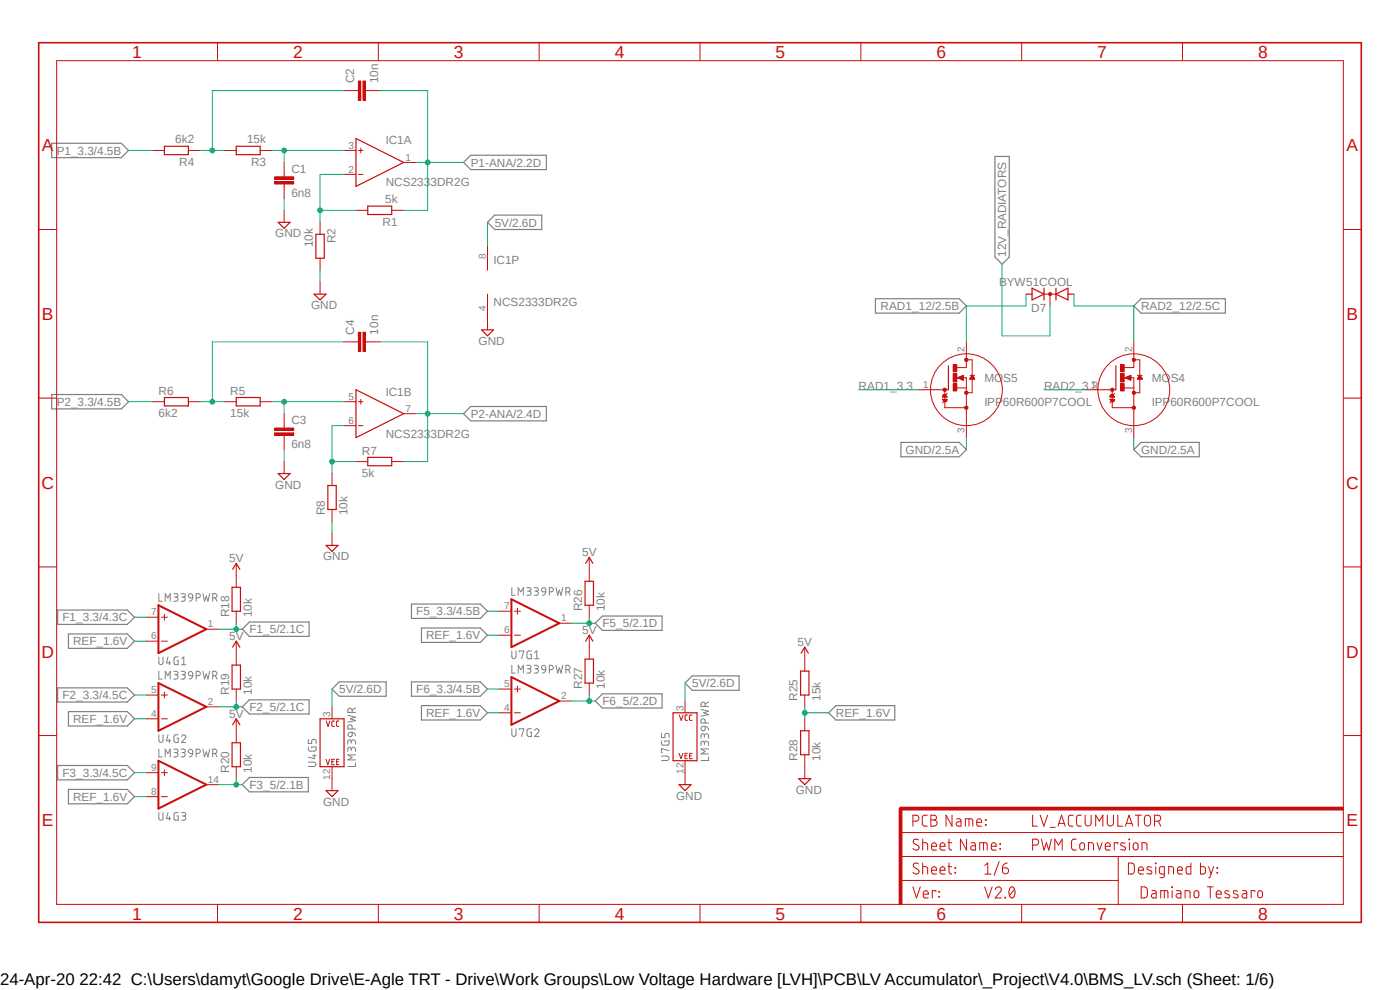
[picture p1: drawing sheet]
<svg xmlns="http://www.w3.org/2000/svg" width="297mm" height="210mm" viewBox="0 0 297 210" stroke-linecap="round" stroke-linejoin="round" font-family="sans-serif">
<path d="M7.9 8.8l281.2 187.2M289.1 8.8l-281.2 187.2" fill="none" stroke="#fff" stroke-width=".21"/>
<g fill="none" stroke="#808080" stroke-width=".21">
<path d="M33.7 139.4v1.1a.45 .45 0 0 0 .3 .5 .45 .45 0 0 0 .5-.2l.1-1.4M33.7 125.9v1.7h.7M35.1 127.6v-1.7l.5 .9 .5-.9v1.7M35.6 139.4l-.3 1.2h.9M36.9 125.9l.7 .1a.34 .34 0 0 1 0 .6l-.6 .1M37.3 126.7a.45 .45 0 0 1 .5 .4 .45 .45 0 0 1-.5 .5h-.4M37.8 139.4h-.5l-.3 .2-.1 1 .2 .4h.7v-.9h-.3M38.4 125.9l.8 .1a.34 .34 0 0 1 0 .6l-.6 .1M38.5 139.7l.5-.3v1.6M38.9 126.7a.46 .46 0 0 1 .4 .3 .46 .46 0 0 1-.2 .5l-.7 .1M40 126.2a.46 .46 0 0 1 .5-.2 .46 .46 0 0 1 .4 .4v.4h-.7l-.2-.4zM40.9 126.8a.72 .72 0 0 1-.7 .8"/>
<path d="M41.6 126.8l.7-.1a.43 .43 0 0 0 .2-.4 .43 .43 0 0 0-.4-.4h-.5v1.7M43.1 125.9l.3 1.7 .4-1.2 .3 1.2 .4-1.7M45.1 126.8h.5a.45 .45 0 0 0 .4-.3 .45 .45 0 0 0-.2-.5l-.7-.1v1.7M45.7 126.8l.4 .8M108.6 138.1v1.2a.45 .45 0 0 0 .3 .4 .45 .45 0 0 0 .5-.2l.1-1.4M108.6 124.7v1.6h.7M109.9 126.3v-1.6l.6 .9 .5-.9v1.6M110.2 138.3v-.2h.9l-.4 1.6M111.8 124.7h.5a.36 .36 0 0 1 .3 .3 .36 .36 0 0 1-.3 .4h-.4M112.2 125.4h.2a.46 .46 0 0 1 .2 .5 .46 .46 0 0 1-.4 .4h-.4M112.7 138.1h-.5l-.4 .2v1.1l.2 .3h.7v-.9h-.3M113.3 124.7h.6a.36 .36 0 0 1 .3 .3 .36 .36 0 0 1-.3 .4h-.4"/>
<path d="M113.4 139.7h.9M113.4 138.5l.5-.4v1.6M113.8 125.4h.2a.46 .46 0 0 1 .2 .5 .46 .46 0 0 1-.4 .4h-.5M114.9 124.9a.46 .46 0 0 1 .5-.2 .46 .46 0 0 1 .4 .4v.5h-.6l-.3-.2zM115.8 125.6a.72 .72 0 0 1-.7 .7M116.5 125.6h.5a.45 .45 0 0 0 .4-.4 .45 .45 0 0 0-.2-.5h-.7v1.6M117.9 124.7l.4 1.6 .4-1.1 .3 1.1 .4-1.6M120.1 125.6l.6-.1a.43 .43 0 0 0 .2-.5 .43 .43 0 0 0-.4-.3h-.4v1.6M120.6 125.6l.3 .7M33.7 155.9v1.2a.45 .45 0 0 0 .3 .4 .45 .45 0 0 0 .5-.2l.1-1.4M33.7 142.4v1.7h.7M33.7 158.9v1.7h.7"/>
<path d="M35.1 144.1v-1.7l.5 .9 .5-.9v1.7M35.6 155.9l-.3 1.2h.9M35.9 140.3v.7M35.9 156.8v.7M36.9 142.4l.7 .1a.34 .34 0 0 1 0 .6h-.6M36.9 158.9l.7 .1a.37 .37 0 0 1 .1 .4 .37 .37 0 0 1-.3 .2h-.4M37.3 143.1a.47 .47 0 0 1 .5 .5 .47 .47 0 0 1-.5 .5h-.4M37.3 159.6a.47 .47 0 0 1 .5 .5 .47 .47 0 0 1-.5 .5h-.4M37.8 155.9h-.5l-.3 .1-.1 1.1 .4 .4h.5v-.9h-.3M38.4 142.4l.8 .1a.34 .34 0 0 1 0 .6h-.6M38.4 158.9l.8 .1a.37 .37 0 0 1 .1 .4 .37 .37 0 0 1-.4 .2h-.3M38.5 156.3a.44 .44 0 0 1 .6-.4 .44 .44 0 0 1 .2 .7l-.8 .9h.9"/>
<path d="M38.5 141h.9M38.9 143.1a.47 .47 0 0 1 .4 .5 .47 .47 0 0 1-.4 .5h-.5M38.9 159.6a.47 .47 0 0 1 .4 .5 .47 .47 0 0 1-.4 .5h-.5M40 159.2l.2-.2a.47 .47 0 0 1 .7 .4v.5h-.6l-.3-.4zM40.2 142.5a.47 .47 0 0 1 .7 .4v.4h-.6l-.3-.2a.42 .42 0 0 1 .2-.6zM40.9 143.3a.72 .72 0 0 1-.7 .8M40.9 159.9a.72 .72 0 0 1-.7 .7M41.6 143.3h.5a.47 .47 0 0 0 .4-.4 .47 .47 0 0 0-.4-.5h-.5v1.7M41.6 159.9h.5a.47 .47 0 0 0 .4-.5 .47 .47 0 0 0-.4-.5h-.5v1.7M43.1 142.4l.3 1.7 .4-1.1 .3 1.1 .4-1.7M43.1 158.9l.3 1.7 .4-1.1 .3 1.1 .4-1.7M45.1 143.3h.5a.47 .47 0 0 0 .5-.4 .47 .47 0 0 0-.5-.5h-.5v1.7"/>
<path d="M45.1 159.9h.5a.47 .47 0 0 0 .5-.5 .47 .47 0 0 0-.5-.5h-.5v1.7M45.7 143.3l.4 .8M45.7 159.9l.4 .7M65.4 158.5v.5l.2 .3h1.1l.3-.1 .1-.7h-1v.2M65.4 156.8v.9h.7v-.5l.4-.4a.4 .4 0 0 1 .6 .4v.5M73.8 151.8l1.6 .3-1.1 .4 1.1 .4-1.6 .3M73.9 155.6l.4-.2h.4v.5a.46 .46 0 0 1-.6 .4 .46 .46 0 0 1-.2-.7zM74.5 159a.47 .47 0 0 1 .5-.5 .47 .47 0 0 1 .4 .5v.4M74.5 159.2l-.2-.7h-.3l-.2 .4v.5M74.5 157.4a.47 .47 0 0 1 .5-.5 .47 .47 0 0 1 .4 .5v.5M74.5 157.6v-.5l-.2-.1h-.3l-.2 .3v.6M74.7 155.4a.72 .72 0 0 1 .7 .7"/>
<path d="M74.7 154.6v-.4a.47 .47 0 0 0-.4-.4 .47 .47 0 0 0-.5 .4v.4h1.6M74.7 151.1v-.4a.47 .47 0 0 0-.4-.5 .47 .47 0 0 0-.5 .5v.4h1.6M75.4 150.2l-.7 .4M108.6 154.6v1.2a.45 .45 0 0 0 .3 .4 .45 .45 0 0 0 .5-.2l.1-1.4M108.6 141.1v1.7h.7M109.9 142.8v-1.7l.6 1 .5-1v1.7M110.2 154.8v-.2h.9l-.4 1.7M111.8 141.1h.5a.36 .36 0 0 1 .3 .4 .36 .36 0 0 1-.3 .4h-.4M112.2 141.9a.47 .47 0 0 1 .4 .4 .47 .47 0 0 1-.4 .5h-.4M112.7 154.6h-.7l-.2 .4v1l.4 .3h.5v-1h-.3M113.3 141.1h.6a.36 .36 0 0 1 .3 .4 .36 .36 0 0 1-.3 .4h-.4M113.4 155a.45 .45 0 0 1 .6-.4 .45 .45 0 0 1 .2 .7l-.8 1h.9"/>
<path d="M113.8 141.9a.47 .47 0 0 1 .4 .4 .47 .47 0 0 1-.4 .5h-.5M114.9 141.4l.2-.2a.44 .44 0 0 1 .7 .4v.5h-.6l-.3-.2zM115.8 142.1a.72 .72 0 0 1-.7 .7M116.5 142.1h.5a.47 .47 0 0 0 .4-.5 .47 .47 0 0 0-.4-.5h-.5v1.7M117.9 141.1l.4 1.7 .4-1.1 .3 1.1 .4-1.7M120.1 142.1h.4a.47 .47 0 0 0 .4-.5 .47 .47 0 0 0-.4-.5h-.4v1.7M120.6 142.1l.3 .7M140.3 157.2v.5l.2 .3 1.1 .1 .3-.2v-.7h-.8v.2M140.3 155.6v.9h.8v-.6a.46 .46 0 0 1 .4-.3 .46 .46 0 0 1 .4 .3v.6M141.9 159.3l-1.6-.5v.9h.2M148.7 150.5l1.6 .4-1 .3 1 .4-1.6 .3M148.8 154.3l.3-.2h.5v.5a.46 .46 0 0 1-.6 .4 .46 .46 0 0 1-.2-.7z"/>
<path d="M149.4 157.7a.45 .45 0 0 1 .4-.4 .45 .45 0 0 1 .5 .2v.7M149.4 157.9l-.1-.6h-.4l-.2 .9M149.4 156.1a.45 .45 0 0 1 .4-.4 .45 .45 0 0 1 .5 .2v.7M149.4 156.4l-.1-.7h-.4l-.2 .9M149.6 154.1a.72 .72 0 0 1 .7 .8M149.6 153.4v-.7a.46 .46 0 0 0-.5-.2 .46 .46 0 0 0-.4 .4v.5h1.6M149.6 149.9v-.5a.45 .45 0 0 0-.3-.4 .45 .45 0 0 0-.5 .2l-.1 .7h1.6M150.3 158.9h-1.6l.9 .5-.9 .5h1.6M150.3 148.9l-.7 .4M33.7 172.4v1.4a.46 .46 0 0 0 .5 .2 .46 .46 0 0 0 .4-.4v-1.2M35.1 160.6v-1.7l.5 1 .5-1v1.7M35.6 172.4l-.3 1.3h.9"/>
<path d="M35.9 173.3v.7M37.8 172.4h-.5l-.3 .2-.1 1.1 .2 .2 .7 .1v-.9h-.3M38.5 172.4h.7a.37 .37 0 0 1 .2 .4 .37 .37 0 0 1-.3 .3h-.4M39 173.1l.2 .1a.43 .43 0 0 1 .2 .5 .43 .43 0 0 1-.4 .3h-.5M65.4 161.7h1.2a.47 .47 0 0 1 .5 .4 .47 .47 0 0 1-.5 .5h-1.2M66.3 160.3h.8M66.7 160.1v.9l-1.3-.4M75.4 161.8v.8h-1.6M75.4 160.1h-1.6l.9 .6-.9 .5h1.6M140.3 160.4h1.2a.47 .47 0 0 1 .4 .5 .47 .47 0 0 1-.4 .4h-1.2M150.3 160.6v.7h-1.6"/>
</g>
<g fill="none" stroke="#808080" stroke-width=".25">
<path d="M11 30.4h14.7l1.6 1.5-1.6 1.5h-14.7zM98.3 34.5l1.6-1.6h16v3.1h-16zM211.1 33.2h3v21.3l-1.5 1.5-1.5-1.5zM103.4 47.2l1.5-1.6h10v3.1h-10zM185.7 63.4h17.8l1.5 1.5-1.5 1.5h-17.8zM240.5 64.9l1.6-1.5h17.9v3h-17.9zM11 83.7h14.7l1.6 1.5-1.6 1.5h-14.7zM98.3 87.8l1.6-1.6h16v3.1h-16zM191.1 93.9h12.4l1.5 1.5-1.5 1.5h-12.4zM240.5 95.4l1.6-1.5h12.3v3h-12.3zM12.2 129.4h14.8l1.5 1.5-1.5 1.6h-14.8zM14.5 134.5h12.5l1.5 1.5-1.5 1.5h-12.5z"/>
<path d="M52.9 132h12.7v3h-12.7l-1.5-1.5zM87.3 128.1h14.6l1.5 1.6-1.5 1.5h-14.6zM89.4 133.2h12.5l1.5 1.5-1.5 1.6h-12.5zM126.3 132.2l1.5-1.5h12.7v3h-12.7zM12.2 145.9h14.8l1.5 1.5-1.5 1.5h-14.8zM14.5 151h12.5l1.5 1.5-1.5 1.5h-12.5zM51.4 149.9l1.5-1.4h12.7v3h-12.7zM70.4 146.2l1.6-1.5h9.9v3h-9.9zM87.3 144.7h14.6l1.5 1.5-1.5 1.5h-14.6zM89.4 149.7h12.5l1.5 1.5-1.5 1.5h-12.5zM126.3 148.7l1.5-1.5h12.7v3h-12.7zM146.9 143.4h9.9v3h-9.9l-1.6-1.5z"/>
<path d="M175.8 151.2l1.5-1.5h12.5v3h-12.5zM12.2 162.4h14.8l1.5 1.5-1.5 1.5h-14.8zM14.5 167.5h12.5l1.5 1.5-1.5 1.5h-12.5zM52.9 164.9h12.5v3.1h-12.5l-1.5-1.5z"/>
</g>
<path d="M190.8 171.5h.5v20.4h-.5z" fill-rule="evenodd" fill="#c90d0c"/>
<path d="M190.8 171.5h.5v20.4h-.5z" fill="none" stroke="#c90d0c" stroke-width=".21"/>
<path d="M191 171.2h94v.6h-94z" fill-rule="evenodd" fill="#c90d0c"/>
<g fill="none" stroke="#c90d0c" stroke-width=".21">
<path d="M12 12.9h273v179h-273zM46.1 9.1v3.8M80.3 9.1v3.8M114.4 9.1v3.8M148.5 9.1v3.8M182.6 9.1v3.8M216.7 9.1v3.8M250.9 9.1v3.8M60.3 37v.5M60.3 39v.5M8.2 48.7h3.8M67.9 47.2v2.5"/>
<path d="M67.9 54.8v2.5M67.9 59.9v2.5M75.5 44.6h2.5M83.1 44.6h2.5M285 48.7h3.8M8.2 84.5h3.8M285 84.5h3.8M8.2 120.3h3.8M285 120.3h3.8M8.2 156h3.8M285 156h3.8M191 171.2h94v.6h-94z"/>
<path d="M191.1 176.6h93.9M193.7 174.2h.6a.64 .64 0 0 0 .7-.6 .64 .64 0 0 0-.7-.7h-.6v2.4M194.9 178.2l-.3-.1a.54 .54 0 0 0-.8 .1 .54 .54 0 0 0 .2 .8l.7 .4a.59 .59 0 0 1 .1 .8 .59 .59 0 0 1-.9 0l-.2-.2M195.7 178.8h.9l.1 .2 .1 1.3M195.7 178v2.3M196.7 172.9l-.8 .1-.2 .4v1.5l.3 .3 .7 .1M197.5 172.9h.7a.51 .51 0 0 1 .5 .5 .51 .51 0 0 1-.5 .5 .66 .66 0 0 1 .6 .7 .66 .66 0 0 1-.6 .7h-.7zM197.5 173.9h.7M197.6 179.5h1.1a.55 .55 0 0 0-.4-.7 .55 .55 0 0 0-.7 .5v.7l.2 .3h.9M199.4 179.5h1.1a.55 .55 0 0 0-.4-.7 .55 .55 0 0 0-.7 .5l.1 .8 .3 .2h.7M201.1 178.8h.8M201.3 178v2a.43 .43 0 0 0 .6 .3"/>
<path d="M202 172.9v2.4l-1.3-2.4v2.4M202.9 173.7h.8l.2 .4v1.2h-.6a.47 .47 0 0 1-.5-.5 .47 .47 0 0 1 .5-.5h.6M204.8 175.3v-1.6h1.4l.2 .4v1.2M205.1 178v2.3l-1.3-2.3v2.3M205.6 173.7v1.6M206 178.8h.8l.1 .4v1.1h-.5a.47 .47 0 0 1-.5-.4 .47 .47 0 0 1 .5-.5h.5M207.2 174.5h1a.54 .54 0 0 0-.3-.8 .54 .54 0 0 0-.7 .5v.7l.2 .3 .8 .1M208.7 178.8v1.5M209 173.9l.2 .1zM209 174.9l.2 .1zM210.3 179.5h1a.54 .54 0 0 0-.3-.7 .54 .54 0 0 0-.7 .5v.7l.2 .3h.8M212.1 179l.2 .1z"/>
<path d="M219.1 179.3h.6a.64 .64 0 0 0 .7-.7 .64 .64 0 0 0-.7-.6h-.6v2.3M219.1 172.9v2.4h1M220.7 172.9l.7 2.4 .8-2.4M220.9 178l.6 2.3 .5-1.5 .5 1.5 .6-2.3M222.8 175.5h1.1M224.5 175.3l.7-2.4 .8 2.4M224.6 174.7h1.2M227.7 172.9l-.8 .1-.2 .4 .1 1.7 .9 .2M228.3 178l-.7 .1-.3 .4 .1 1.5 .3 .3h.6M229.1 179.1a.51 .51 0 0 1 .6-.3 .51 .51 0 0 1 .4 .5v.5a.51 .51 0 0 1-.5 .5 .51 .51 0 0 1-.5-.5zM229.4 172.9l-.8 .1-.2 .4v1.5l.3 .3 .7 .1M230.2 172.9v1.7a.64 .64 0 0 0 .6 .6 .64 .64 0 0 0 .7-.6v-1.7"/>
<path d="M232.5 175.3v-2.4l.7 1.3 .8-1.3v2.4M232.7 178.8l.6 1.5 .5-1.5M234.5 179.5h1a.55 .55 0 0 0-.3-.7 .55 .55 0 0 0-.7 .5v.7l.2 .3h.8M234.9 172.9v1.7a.66 .66 0 0 0 .7 .6 .66 .66 0 0 0 .6-.6v-1.7M237.2 179v-.2h-.8v1.5M237.2 172.9v2.4h1M238.7 178.9a.55 .55 0 0 0-1 .3l.1 .1 1 .5a.38 .38 0 0 1-.3 .5l-.8-.1M238.8 175.3l.7-2.4 .8 2.4M239 174.7h1.1M239.5 178l.1 .1zM239.6 178.8v1.5M240.6 178.9a.5 .5 0 0 1 .5-.1 .5 .5 0 0 1 .3 .5v.5a.51 .51 0 0 1-.5 .5 .51 .51 0 0 1-.5-.5z"/>
<path d="M240.8 172.9h1.3M241.5 172.9v2.4M243 173.1a.65 .65 0 0 1 .7-.1 .65 .65 0 0 1 .4 .6v1a.66 .66 0 0 1-.7 .6 .66 .66 0 0 1-.6-.6v-1zM244.9 174.2h.7a.64 .64 0 0 0 .7-.6 .64 .64 0 0 0-.7-.7h-.7v2.4M245.7 174.2l.6 1.1M46.1 191.9v3.8M80.3 191.9v3.8M114.4 191.9v3.8M148.5 191.9v3.8M182.6 191.9v3.8M191.1 186.8h46.1M191.1 181.7h93.9"/>
<path d="M193.7 188.1l.7 2.4 .8-2.4M194.9 183.3l-.3-.2a.54 .54 0 0 0-.7 .1 .54 .54 0 0 0-.1 .7 1.75 1.75 0 0 1 1.2 1l-.1 .2a.75 .75 0 0 1-1.2 0M195.7 183.9h.7l.3 .1 .1 1.4M195.7 183.1v2.3M195.9 189.7h1a.55 .55 0 0 0-.3-.8 .55 .55 0 0 0-.7 .5v.9l.4 .2h.6M197.6 184.6h1.1a.55 .55 0 0 0-.4-.7 .55 .55 0 0 0-.7 .5l.1 .8 .3 .2h.7M198.5 189.2v-.3h-.7v1.6M199.2 189.1l.1 .1zM199.2 190.2l.1 .1zM199.4 184.6h1.1a.55 .55 0 0 0-.4-.7 .55 .55 0 0 0-.7 .5l.1 .8 .3 .2h.7M201.1 183.9h.8M201.3 183.1v1.9l.2 .3 .4 .1"/>
<path d="M202.6 184l.1 .2zM202.6 185.1l.1 .1zM207.9 180.3v-1.5h1.4l.1 .4v1.1M208.9 185.4h1.3M208.9 183.6l.6-.5v2.3M208.9 188.1l.8 2.4 .8-2.4M211.1 188.7a.64 .64 0 0 1 .9-.5 .64 .64 0 0 1 .2 1l-1.1 1.3h1.3M212 182.8l-1.1 2.9M212.1 180l.2 .1zM212.7 184.1h.7a.65 .65 0 0 1 .6 .7 .65 .65 0 0 1-.7 .6 .65 .65 0 0 1-.6-.7zM213.2 190.4l.1 .1zM213.7 183.1a1.01 1.01 0 0 0-1 1"/>
<path d="M214.3 188.3a.46 .46 0 0 1 .8 .2 1.46 1.46 0 0 1-.4 2 1.46 1.46 0 0 1-.4-2.2zM215.2 188.7l-1 1.2M216.7 191.9v3.8M223.8 180.3v-2.3l.8 1.3 .7-1.3v2.3M230.9 180.3v-1.5h.7l.3 .2 .1 1.3M237.2 181.7v10.2M239.4 183.1h.6a.59 .59 0 0 1 .7 .6v1a.65 .65 0 0 1-.7 .7h-.6zM241.5 184.6h1.1a.55 .55 0 0 0-.4-.7 .55 .55 0 0 0-.7 .5l.1 .8 .3 .2h.7M242.1 188.1h.7a.65 .65 0 0 1 .6 .7v1a.65 .65 0 0 1-.6 .7h-.7zM242.3 180.3v-1.5h.8l.1 .2 .1 1.3M244.3 184a.57 .57 0 0 0-1 .2l.1 .2 .8 .3 .1 .5a.71 .71 0 0 1-1 .1M244.4 188.9l.8 .2 .1 1.4h-.6a.47 .47 0 0 1-.4-.5 .47 .47 0 0 1 .4-.4h.6"/>
<path d="M245.1 183.1l.1 .1zM245.2 183.9v1.5M246.3 190.5v-1.6h1.1l.3 .2 .1 1.4M247 185.4h-.6l-.4-.2v-1l.2-.3h.8v1.9l-.2 .3-.7 .1M247 188.9v1.6M247.9 185.4v-1.5h.7l.3 .1 .1 1.4M248.6 188.1l.2 .2zM248.7 188.9v1.6M249.6 188.9l.9 .2v1.4h-.6a.47 .47 0 0 1-.4-.5 .47 .47 0 0 1 .4-.4h.6M249.8 184.6h1a.54 .54 0 0 0-.3-.7 .54 .54 0 0 0-.7 .5l.1 .8 .3 .2h.6M250.9 191.9v3.8M251.4 190.5v-1.6h.7l.3 .2 .1 1.4"/>
<path d="M252.6 183.1v2.3l-.8-.1a1.36 1.36 0 0 1-.1-1.3l.3-.1h.6M253.5 189.1a.5 .5 0 0 1 .5-.1 .5 .5 0 0 1 .3 .4v.5a.51 .51 0 0 1-.5 .6 .51 .51 0 0 1-.5-.6zM254.7 183.1v2.3l.8-.1 .2-.3v-1l-.4-.1h-.6M256.1 188.1h1.3M256.4 183.9l.5 1.5M256.8 188.1v2.4M257.5 183.9l-.8 2.3h-.3M258 189.7h1.1a.55 .55 0 0 0-.4-.8 .55 .55 0 0 0-.7 .5l.1 .9 .3 .2h.7M258.2 185.1l.1 .1zM258.2 184l.1 .2zM260.8 189.1a.57 .57 0 0 0-1 .2l.3 .3 .8 .3a.38 .38 0 0 1-.3 .6l-.8-.1M262.6 189.1a.54 .54 0 0 0-.9 .2l.2 .3 .7 .3a.34 .34 0 0 1-.2 .6l-.7-.1"/>
<path d="M263.6 188.9l.7 .1 .2 .3v1.2h-.6a.47 .47 0 0 1-.4-.5 .47 .47 0 0 1 .4-.4h.6M266.2 189.2v-.3h-.8v1.6M267 189.1a.5 .5 0 0 1 .5-.1 .5 .5 0 0 1 .3 .4v.5a.51 .51 0 0 1-.5 .6 .51 .51 0 0 1-.5-.6z"/>
</g>
<path d="M192.3 171.5h-1.2v1.3" fill="none" stroke="#c90d0c" stroke-width=".64"/>
<path d="M8.2 9.1h280.6v186.6h-280.6z" fill="none" stroke="#c90d0c" stroke-width=".34"/>
<path d="M67 49.7h1.8v5.1h-1.8zM78 43.7h5.1v1.8h-5.1zM66.6 62.4h2.6l-1.3 1.2z" fill="none" stroke="#c90d0c" stroke-width=".25"/>
<path d="M58.3 38.5h4v.5h-4z" fill-rule="evenodd" fill="#c90d0c"/>
<path d="M58.3 38.5h4v.5h-4z" fill="none" stroke="#c90d0c" stroke-width=".21"/>
<path d="M58.3 37.5h4v.5h-4z" fill-rule="evenodd" fill="#c90d0c"/>
<path d="M75.5 19.2h.5M77.5 19.2h.5M47.6 31.9h2.5M55.2 31.9h2.5M58.3 37.5h4v.5h-4zM60.3 34.5v2.5M60.3 39.5v2.6M60.3 44.6v2.6" fill="none" stroke="#c90d0c" stroke-width=".21"/>
<path d="M50.1 31h5.1v1.8h-5.1zM59 47.2h2.6l-1.3 1.2z" fill="none" stroke="#c90d0c" stroke-width=".25"/>
<path d="M77 17.2h.5v4.1h-.5z" fill-rule="evenodd" fill="#c90d0c"/>
<path d="M77 17.2h.5v4.1h-.5z" fill="none" stroke="#c90d0c" stroke-width=".21"/>
<path d="M76 17.2h.5v4.1h-.5z" fill-rule="evenodd" fill="#c90d0c"/>
<path d="M73 19.2h2.5M76 17.2h.5v4.1h-.5zM78 19.2h2.6M32.3 31.9h2.6M40 31.9h2.5M32.3 85.2h2.6M40 85.2h2.5M47.6 85.2h2.5M55.2 85.2h2.5M60.3 90.3v.5M60.3 92.3v.5" fill="none" stroke="#c90d0c" stroke-width=".21"/>
<path d="M34.9 31h5.1v1.8h-5.1zM34.9 84.3h5.1v1.8h-5.1zM50.1 84.3h5.1v1.8h-5.1z" fill="none" stroke="#c90d0c" stroke-width=".25"/>
<path d="M58.3 91.8h4v.5h-4z" fill-rule="evenodd" fill="#c90d0c"/>
<path d="M58.3 91.8h4v.5h-4z" fill="none" stroke="#c90d0c" stroke-width=".21"/>
<path d="M58.3 90.8h4v.5h-4z" fill-rule="evenodd" fill="#c90d0c"/>
<path d="M75.5 72.5h.5M77.5 72.5h.5M58.3 90.8h4v.5h-4zM60.3 87.8v2.5M60.3 92.8v2.6M60.3 97.9v2.6" fill="none" stroke="#c90d0c" stroke-width=".21"/>
<path d="M59 100.5h2.6l-1.3 1.2z" fill="none" stroke="#c90d0c" stroke-width=".25"/>
<path d="M77 70.5h.5v4h-.5z" fill-rule="evenodd" fill="#c90d0c"/>
<path d="M77 70.5h.5v4h-.5z" fill="none" stroke="#c90d0c" stroke-width=".21"/>
<path d="M76 70.5h.5v4h-.5z" fill-rule="evenodd" fill="#c90d0c"/>
<g fill="none" stroke="#c90d0c" stroke-width=".21">
<path d="M73 72.5h2.5M76 70.5h.5v4h-.5zM78 72.5h2.6M103.4 67.4v2.6M203 78h2M205.8 79.6h1M75.5 97.9h2.5M83.1 97.9h2.5M202.9 80.1h2.1v2.2h-2M206.2 80.3v3M70.4 100.5v2.5M70.4 108.1v2.5"/>
<path d="M70.4 113.2v2.5"/>
</g>
<path d="M102.2 70h2.5l-1.3 1.2zM78 97h5.1v1.8h-5.1zM69.2 115.7h2.5l-1.3 1.3zM69.6 103h1.7v5.1h-1.7z" fill="none" stroke="#c90d0c" stroke-width=".25"/>
<path d="M202.2 81.4h.8v1.5h-.8z" fill-rule="evenodd" fill="#c90d0c"/>
<path d="M202.2 81.4h.8v1.5h-.8z" fill="none" stroke="#c90d0c" stroke-width=".21"/>
<path d="M202.2 77.3h.8v1.6h-.8z" fill-rule="evenodd" fill="#c90d0c"/>
<path d="M202.2 77.3h.8v1.6h-.8z" fill="none" stroke="#c90d0c" stroke-width=".21"/>
<path d="M202.2 79.2h.8v1.8h-.8z" fill-rule="evenodd" fill="#c90d0c"/>
<g fill="none" stroke="#c90d0c" stroke-width=".21">
<path d="M202.2 79.2h.8v1.8h-.8zM203.7 79.9h.7M203.9 79.8h.5M204.1 79.8h.3M204.3 79.7h.1M205 72.5v2.6M205 78v-1.7h1.2v3.3M206.1 79.9h.4M206.2 79.8h.2M206.2 79.8h.1M206.2 79.6l.6 .8h-1zM206.2 79.7h.1"/>
<path d="M194.9 82.7h6.3M199.9 84.7h1.1l-.6 .5zM199.9 84.2l.5-.5 .6 .5zM200 84.8h.9M200 84.2h.9M200 84.8h.8M200 84.1h.8M200.1 84.9h.7M200.1 84h.7M200.1 84.9h.6M200.2 85h.5M200.2 83.9h.5"/>
<path d="M200.2 85h.4M200.2 83.9h.4M200.3 85h.3M200.3 83.9h.3M200.3 85.1h.2M200.3 83.8h.2M200.4 85.2h.1M200.4 83.7h.1M200.4 84.2v.5M200.4 85.2v1.3h4.6M201 85l-.3 .2h-.5l-.3 .3M201 83.4l-.3 .3h-.5l-.3 .2"/>
<path d="M203.1 80.1l1.3-.5v1zM203.2 80.2h1.2M203.2 80.1h1.2M203.4 80.3h1M203.5 80h.9M203.6 80.3h.8M203.8 80.4h.6M204.1 80.6h.3M204.3 80.6h.1M205 82.3v10.5M205 83.3h1.2M205.8 80.3h1"/>
<path d="M205.9 80.3h.8M205.9 80.2h.7M206 80.1h.6M206 80h.5"/>
<circle cx="205" cy="82.7" r="7.6"/>
</g>
<path d="M201.2 77.6v5.1" fill="none" stroke="#c90d0c" stroke-width=".25"/>
<path d="M204.7 83.1h.6v.5l-.3 .1-.3-.1z" fill-rule="evenodd" fill="#c90d0c"/>
<path d="M204.7 83.1h.6v.5l-.3 .1-.3-.1z" fill="none" stroke="#c90d0c" stroke-width=".21"/>
<path d="M204.7 86.2h.6v.5l-.3 .2-.3-.2z" fill-rule="evenodd" fill="#c90d0c"/>
<path d="M204.7 86.2h.6v.5l-.3 .2-.3-.2z" fill="none" stroke="#c90d0c" stroke-width=".21"/>
<path d="M204.7 76.1h.6v.5l-.3 .1-.3-.1z" fill-rule="evenodd" fill="#c90d0c"/>
<path d="M204.7 76.1h.6v.5l-.3 .1-.3-.1zM200.4 82.7v1" fill="none" stroke="#c90d0c" stroke-width=".21"/>
<path d="M200.2 82.4h.5v.5l-.3 .2-.2-.2z" fill-rule="evenodd" fill="#c90d0c"/>
<path d="M205 75.1v1.2M238.5 78h2M241.3 79.6h1M200.2 82.4h.5v.5l-.3 .2-.2-.2zM238.4 80.1h2.1v2.2h-2M241.8 80.3v3" fill="none" stroke="#c90d0c" stroke-width=".21"/>
<path d="M237.7 81.4h.8v1.5h-.8z" fill-rule="evenodd" fill="#c90d0c"/>
<path d="M237.7 81.4h.8v1.5h-.8z" fill="none" stroke="#c90d0c" stroke-width=".21"/>
<path d="M237.7 77.3h.8v1.6h-.8z" fill-rule="evenodd" fill="#c90d0c"/>
<path d="M237.7 77.3h.8v1.6h-.8z" fill="none" stroke="#c90d0c" stroke-width=".21"/>
<path d="M237.7 79.2h.8v1.8h-.8z" fill-rule="evenodd" fill="#c90d0c"/>
<g fill="none" stroke="#c90d0c" stroke-width=".21">
<path d="M237.7 79.2h.8v1.8h-.8zM239.2 79.9h.7M239.4 79.8h.5M239.6 79.8h.3M239.9 79.7h.1M240.5 72.5v2.6M240.5 78v-1.7h1.3v3.3M241.6 79.9h.4M241.7 79.8h.2M241.8 79.8h.1M241.8 79.6l.5 .8h-1zM241.8 79.7h.1"/>
<path d="M230.4 82.7h6.3M235.5 84.2l.5-.5 .5 .5zM235.5 84.8h.9M235.5 84.2h.9M235.6 84.8h.8M235.6 84.1h.8M235.6 84.9h.7M235.6 84h.7M235.7 84.9h.6M235.7 85h.5M235.7 83.9h.5M235.8 85h.4"/>
<path d="M235.8 83.9h.4M235.8 85h.3M235.8 83.9h.3M235.9 85.1h.2M235.9 83.8h.2M235.9 85.2h.2M235.9 83.7h.1M236 84.2v.5M236 85.3l-.5-.6h1l-.5 .5v1.3h4.5M236.5 85l-.3 .2h-.5l-.2 .3M236.5 83.4l-.3 .3h-.5l-.2 .2M238.6 80.1l1.3-.5v1z"/>
<path d="M238.7 80.2h1.2M238.8 80.1h1.1M239 80.3h.9M239 80h.9M239.2 80.3h.7M239.4 80.4h.5M239.6 80.6h.3M239.9 80.6h.1M240.5 82.3v10.5M240.5 83.3h1.3M241.3 80.3h1M241.4 80.3h.8"/>
<path d="M241.5 80.2h.7M241.5 80.1h.6M241.6 80h.5"/>
<circle cx="240.5" cy="82.7" r="7.6"/>
</g>
<path d="M236.7 77.6v5.1" fill="none" stroke="#c90d0c" stroke-width=".25"/>
<path d="M240.3 83.1h.5l.1 .2-.1 .3-.3 .1-.2-.1z" fill-rule="evenodd" fill="#c90d0c"/>
<path d="M240.3 83.1h.5l.1 .2-.1 .3-.3 .1-.2-.1z" fill="none" stroke="#c90d0c" stroke-width=".21"/>
<path d="M240.3 86.2h.5l.1 .3-.1 .2-.3 .2-.2-.2z" fill-rule="evenodd" fill="#c90d0c"/>
<path d="M240.3 86.2h.5l.1 .3-.1 .2-.3 .2-.2-.2z" fill="none" stroke="#c90d0c" stroke-width=".21"/>
<path d="M240.3 76.1h.5l.1 .2-.1 .3-.3 .1-.2-.1z" fill-rule="evenodd" fill="#c90d0c"/>
<path d="M240.3 76.1h.5l.1 .2-.1 .3-.3 .1-.2-.1zM236 82.7v1" fill="none" stroke="#c90d0c" stroke-width=".21"/>
<path d="M235.7 82.4h.5l.1 .3-.1 .2-.2 .2-.3-.2z" fill-rule="evenodd" fill="#c90d0c"/>
<g fill="none" stroke="#c90d0c" stroke-width=".21">
<path d="M73 31.9h2.5M73 37h2.5M76 31.9h1M76 37h1M76.5 31.4v1M85.6 34.5h2.6M103.4 52.2v5.1M103.4 62.4v5M221.5 62.4h2.5M240.5 75.1v1.2M73 85.2h2.5M73 90.3h2.5"/>
<path d="M76 85.2h1M76 90.3h1M76.5 84.7v1M85.6 87.8h2.6M235.7 82.4h.5l.1 .3-.1 .2-.2 .2-.3-.2z"/>
</g>
<path d="M75.5 29.4l10.1 5.1-10.1 5zM217.7 62.4h1.2M218.9 61.1l2.6 1.3-2.6 1.2zM221.5 61.1v2.5M224 62.4l2.6-1.3v2.5zM224 61.1v2.5M226.6 62.4h1.2M75.5 82.7l10.1 5.1-10.1 5z" fill="none" stroke="#c90d0c" stroke-width=".25"/>
<path d="M222.5 62.1h.5v.5h-.5z" fill-rule="evenodd" fill="#c90d0c"/>
<g fill="none" stroke="#c90d0c" stroke-width=".21">
<path d="M222.5 62.1h.5v.5h-.5zM222.8 62.4v2.5M50.1 119.5v5.1M125 118.2v5.1M31.1 136h2.5M31.1 130.9h2.5M34.2 136h1.3M34.2 130.9h1.3M34.9 130.3v1.3M43.8 133.5h2.5M50.1 129.7v2.5M50.1 136v5.1"/>
<path d="M106 134.7h2.5M106 129.7h2.5M109.1 134.7h1.3M109.1 129.7h1.3M109.8 129v1.3M118.7 132.2h2.5M125 128.4v2.5M125 134.7v5.1M170.7 137.3v5.1M31.1 152.5h2.5M31.1 147.4h2.5M34.2 152.5h1.3"/>
<path d="M34.2 147.4h1.3M34.9 146.8v1.3M43.8 149.9h2.5M50.1 146.2v2.5M50.1 152.5v5.1M69.2 153l.4 1.1 .4-1.1M70.4 149.9v2.6M71 153h-.5l-.1 .2v.8l.6 .1M71.9 153h-.4l-.1 .2v.8l.5 .1M106 151.2h2.5M106 146.2h2.5M109.1 151.2h1.3"/>
<path d="M109.1 146.2h1.3M109.8 145.5v1.3M118.7 148.7h2.5M125 144.9v2.5M144.1 159.8l.4 1.2 .4-1.2M144.1 151.7l.4 1.1 .4-1.1M145.3 148.7v2.5M145.8 151.7h-.4l-.1 .2 .1 .8 .4 .1M145.8 159.8h-.5v1.2h.5M146.8 151.7h-.5v.2v.8l.5 .1M146.9 159.8h-.6v1.2h.6M170.7 147.4v2.5"/>
<path d="M170.7 152.5v2.5M31.1 169h2.5M31.1 163.9h2.5M34.2 169h1.3M34.2 163.9h1.3M34.9 163.3v1.2M43.8 166.5h2.5M50.1 162.6v2.6M69.2 161.1l.4 1.1 .3-1.1M70.4 161.6h.4M70.4 162.6v5.1M71 161.1h-.6v1.1h.6"/>
<path d="M71.4 161.6h.4M71.9 161.1h-.5v1.1h.5M145.3 161.4v5.1M145.3 160.3h.4M146.3 160.3h.4M170.7 160.1v5.1"/>
</g>
<path d="M33.6 128.4l10.2 5.1-10.2 5.1zM108.5 127.1l10.2 5.1-10.2 5.1zM33.6 144.9l10.2 5-10.2 5.1zM108.5 143.6l10.2 5.1-10.2 5.1zM33.6 161.4l10.2 5.1-10.2 5z" fill="none" stroke="#c90d0c" stroke-width=".42"/>
<g fill="none" stroke="#c90d0c" stroke-width=".25">
<path d="M124.2 119.5l.8-1.3 .8 1.3M49.2 124.6h1.8v5.1h-1.8zM49.4 120.8l.7-1.3 .8 1.3M49.4 137.3l.7-1.3 .8 1.3M124.1 123.3h1.8v5.1h-1.8zM124.1 139.8h1.8v5.1h-1.8zM124.2 136l.8-1.3 .8 1.3M170 138.6l.7-1.3 .8 1.3M49.2 157.6h1.8v5h-1.8zM49.2 141.1h1.8v5.1h-1.8zM49.4 153.8l.7-1.3 .8 1.3M67.9 152.5h5.1v10.1h-5.1z"/>
<path d="M142.8 151.2h5.1v10.2h-5.1zM169.8 142.4h1.8v5h-1.8zM169.8 155h1.8v5.1h-1.8zM69.2 167.7h2.5l-1.3 1.3zM144.1 166.5h2.5l-1.3 1.2zM169.5 165.2h2.5l-1.3 1.3z"/>
</g>
<path d="M57.7 31.9h15.3M60.3 31.9v2.6M60.3 42.1v2.5M67.9 57.3v2.6M60.3 95.4v2.5M205 92.8v2.6M240.5 92.8v2.6M70.4 110.6v2.6" fill="none" stroke="#0dab76" stroke-width=".21"/>
<circle cx="60.3" cy="31.9" r=".51" fill="#0dab76"/>
<g fill="none" stroke="#0dab76" stroke-width=".21">
<path d="M73 19.2h-28v12.7M42.5 31.9h5.1"/>
<circle cx="60.3" cy="31.9" r=".51"/>
</g>
<circle cx="45" cy="31.9" r=".51" fill="#0dab76"/>
<g fill="none" stroke="#0dab76" stroke-width=".21">
<path d="M27.3 31.9h5M57.7 85.2h15.3M60.3 85.2v2.6"/>
<circle cx="45" cy="31.9" r=".51"/>
</g>
<circle cx="60.3" cy="85.2" r=".51" fill="#0dab76"/>
<g fill="none" stroke="#0dab76" stroke-width=".21">
<path d="M73 72.5h-28v12.7M42.5 85.2h5.1"/>
<circle cx="60.3" cy="85.2" r=".51"/>
</g>
<circle cx="45" cy="85.2" r=".51" fill="#0dab76"/>
<g fill="none" stroke="#0dab76" stroke-width=".21">
<path d="M70.4 97.9h5.1M73 90.3h-2.6v10.2"/>
<circle cx="45" cy="85.2" r=".51"/>
</g>
<circle cx="70.4" cy="97.9" r=".51" fill="#0dab76"/>
<g fill="none" stroke="#0dab76" stroke-width=".21">
<path d="M73 37h-5.1v10.2M67.9 44.6h7.6"/>
<circle cx="70.4" cy="97.9" r=".51"/>
</g>
<circle cx="67.9" cy="44.6" r=".51" fill="#0dab76"/>
<g fill="none" stroke="#0dab76" stroke-width=".21">
<path d="M80.6 19.2h10.1v25.4h-5.1M88.2 34.5h2.5M103.4 47.2v5M217.7 62.4v2.5h-12.7v7.6M227.8 62.4v2.5h12.7v7.6M182.2 82.7h12.7M221.5 82.7h8.9M70.4 146.2v3.7M145.3 144.9v3.8"/>
<circle cx="67.9" cy="44.6" r=".51"/>
</g>
<circle cx="90.7" cy="34.5" r=".51" fill="#0dab76"/>
<g fill="none" stroke="#0dab76" stroke-width=".21">
<path d="M90.7 34.5h7.6M80.6 72.5h10.1v25.4h-5.1M27.3 85.2h5M88.2 87.8h2.5"/>
<circle cx="90.7" cy="34.5" r=".51"/>
</g>
<circle cx="90.7" cy="87.8" r=".51" fill="#0dab76"/>
<g fill="none" stroke="#0dab76" stroke-width=".21">
<path d="M212.6 56v15.2h10.2v-6.3M90.7 87.8h7.6M121.2 132.2h5.1M125 130.9v1.3"/>
<circle cx="90.7" cy="87.8" r=".51"/>
</g>
<circle cx="125" cy="132.2" r=".51" fill="#0dab76"/>
<g fill="none" stroke="#0dab76" stroke-width=".21">
<path d="M121.2 148.7h5.1M125 147.4v1.3"/>
<circle cx="125" cy="132.2" r=".51"/>
</g>
<circle cx="125" cy="148.7" r=".51" fill="#0dab76"/>
<g fill="none" stroke="#0dab76" stroke-width=".21">
<path d="M28.5 136h2.6M103.4 129.7h2.6M103.4 134.7h2.6M28.5 152.5h2.6M103.4 151.2h2.6M170.7 151.2h5.1M170.7 149.9v2.6M28.5 169h2.6"/>
<circle cx="125" cy="148.7" r=".51"/>
</g>
<circle cx="170.7" cy="151.2" r=".51" fill="#0dab76"/>
<g fill="none" stroke="#0dab76" stroke-width=".21">
<path d="M28.5 130.9h2.6M46.3 133.5h5.1M50.1 132.2v1.3M28.5 147.4h2.6M103.4 146.2h2.6M28.5 163.9h2.6"/>
<circle cx="170.7" cy="151.2" r=".51"/>
</g>
<circle cx="50.1" cy="133.5" r=".51" fill="#0dab76"/>
<g fill="none" stroke="#0dab76" stroke-width=".21">
<path d="M46.3 149.9h5.1M50.1 148.7v1.2"/>
<circle cx="50.1" cy="133.5" r=".51"/>
</g>
<circle cx="50.1" cy="149.9" r=".51" fill="#0dab76"/>
<g fill="none" stroke="#0dab76" stroke-width=".21">
<path d="M46.3 166.5h5.1M50.1 165.2v1.3"/>
<circle cx="50.1" cy="149.9" r=".51"/>
</g>
<circle cx="50.1" cy="166.5" r=".51" fill="#0dab76"/>
<circle cx="50.1" cy="166.5" r=".51" fill="none" stroke="#0dab76" stroke-width=".21"/>
<g font-size="3.7" fill="#c90d0c">
<text x="28.1" y="12.3">1</text>
<text x="62.2" y="12.3">2</text>
<text x="96.3" y="12.3">3</text>
<text x="130.4" y="12.3">4</text>
<text x="164.5" y="12.3">5</text>
<text x="198.7" y="12.3">6</text>
<text x="232.8" y="12.3">7</text>
<text x="266.9" y="12.3">8</text>
<text x="8.9" y="32.1">A</text>
<text x="285.7" y="32.1">A</text>
<text x="8.9" y="67.9">B</text>
<text x="285.7" y="67.9">B</text>
<text x="8.8" y="103.7">C</text>
<text x="285.6" y="103.7">C</text>
<text x="8.8" y="139.5">D</text>
<text x="285.6" y="139.5">D</text>
<text x="8.9" y="175.3">E</text>
<text x="285.7" y="175.3">E</text>
<text x="28.1" y="195.1">1</text>
<text x="62.2" y="195.1">2</text>
<text x="96.3" y="195.1">3</text>
<text x="130.4" y="195.1">4</text>
<text x="164.5" y="195.1">5</text>
<text x="198.7" y="195.1">6</text>
<text x="232.8" y="195.1">7</text>
<text x="266.9" y="195.1">8</text>
</g>
<text font-size="3.6" x="0" y="208.9">24-Apr-20 22:42 C:\Users\damyt\Google Drive\E-Agle TRT - Drive\Work Groups\Low Voltage Hardware [LVH]\PCB\LV Accumulator\_Project\V4.0\BMS_LV.sch (Sheet: 1/6)</text>
<g font-size="2.5" fill="#808080">
<text x="75.1" y="17.7" transform="rotate(-90 75.1 17.7)">C2</text>
<text x="80.2" y="17.7" transform="rotate(-90 80.2 17.7)">10n</text>
<text x="12" y="32.8">P1_3.3/4.5B</text>
<text x="37.2" y="30.4">6k2</text>
<text x="38" y="35.2">R4</text>
<text x="52.4" y="30.4">15k</text>
<text x="53.3" y="35.2">R3</text>
<text x="81.8" y="30.6">IC1A</text>
<text x="99.9" y="35.3">P1-ANA/2.2D</text>
<text x="61.8" y="41.7">6n8</text>
<text x="61.8" y="36.6">C1</text>
<text x="81.8" y="39.5">NCS2333DR2G</text>
<text x="81.2" y="47.9">R1</text>
<text x="81.7" y="43.1">5k</text>
<text x="58.4" y="50.3">GND</text>
<text x="66.4" y="52.5" transform="rotate(-90 66.4 52.5)">10k</text>
<text x="71.2" y="51.6" transform="rotate(-90 71.2 51.6)">R2</text>
<text x="104.9" y="48">5V/2.6D</text>
<text x="104.7" y="56.1">IC1P</text>
<text x="213.5" y="54.5" transform="rotate(-90 213.5 54.5)">12V_RADIATORS</text>
<text x="66" y="65.5">GND</text>
<text x="104.7" y="64.9">NCS2333DR2G</text>
<text x="186.8" y="65.8">RAD1_12/2.5B</text>
<text x="212" y="60.7">BYW51COOL</text>
<text x="242.1" y="65.8">RAD2_12/2.5C</text>
<text x="75.1" y="71" transform="rotate(-90 75.1 71)">C4</text>
<text x="80.2" y="71" transform="rotate(-90 80.2 71)">10n</text>
<text x="218.8" y="66.2">D7</text>
<text x="101.5" y="73.2">GND</text>
<text x="33.6" y="83.7">R6</text>
<text x="48.9" y="83.7">R5</text>
<text x="81.8" y="83.9">IC1B</text>
<text x="182.2" y="82.7">RAD1_3.3</text>
<text x="208.8" y="81">MOS5</text>
<text x="221.5" y="82.7">RAD2_3.3</text>
<text x="244.4" y="81">MOS4</text>
<text x="12" y="86.1">P2_3.3/4.5B</text>
<text x="33.6" y="88.5">6k2</text>
<text x="48.9" y="88.5">15k</text>
<text x="61.8" y="89.9">C3</text>
<text x="99.9" y="88.6">P2-ANA/2.4D</text>
<text x="208.8" y="86.1">IPP60R600P7COOL</text>
<text x="244.4" y="86.1">IPP60R600P7COOL</text>
<text x="61.8" y="95">6n8</text>
<text x="81.8" y="92.8">NCS2333DR2G</text>
<text x="76.8" y="101.2">5k</text>
<text x="76.8" y="96.4">R7</text>
<text x="192.1" y="96.3">GND/2.5A</text>
<text x="242.1" y="96.3">GND/2.5A</text>
<text x="58.4" y="103.6">GND</text>
<text x="68.9" y="109.3" transform="rotate(-90 68.9 109.3)">R8</text>
<text x="73.7" y="109.3" transform="rotate(-90 73.7 109.3)">10k</text>
<text x="48.6" y="119.3">5V</text>
<text x="68.5" y="118.9">GND</text>
<text x="123.5" y="118">5V</text>
<text x="13.3" y="131.8">F1_3.3/4.3C</text>
<text x="48.6" y="130.9" transform="rotate(-90 48.6 130.9)">R18</text>
<text x="53.4" y="130.9" transform="rotate(-90 53.4 130.9)">10k</text>
<text x="88.3" y="130.6">F5_3.3/4.5B</text>
<text x="123.5" y="129.7" transform="rotate(-90 123.5 129.7)">R26</text>
<text x="128.3" y="129.7" transform="rotate(-90 128.3 129.7)">10k</text>
<text x="15.5" y="136.9">REF_1.6V</text>
<text x="48.6" y="135.8">5V</text>
<text x="52.9" y="134.4">F1_5/2.1C</text>
<text x="90.4" y="135.6">REF_1.6V</text>
<text x="123.5" y="134.5">5V</text>
<text x="127.8" y="133.1">F5_5/2.1D</text>
<text x="169.2" y="137">5V</text>
<text x="13.3" y="148.3">F2_3.3/4.5C</text>
<text x="48.6" y="147.4" transform="rotate(-90 48.6 147.4)">R19</text>
<text x="53.4" y="147.4" transform="rotate(-90 53.4 147.4)">10k</text>
<text x="72" y="147.1">5V/2.6D</text>
<text x="88.3" y="147.1">F6_3.3/4.5B</text>
<text x="123.5" y="146.2" transform="rotate(-90 123.5 146.2)">R27</text>
<text x="127.8" y="149.6">F6_5/2.2D</text>
<text x="128.3" y="146.2" transform="rotate(-90 128.3 146.2)">10k</text>
<text x="146.9" y="145.8">5V/2.6D</text>
<text x="169.2" y="148.7" transform="rotate(-90 169.2 148.7)">R25</text>
<text x="174" y="148.7" transform="rotate(-90 174 148.7)">15k</text>
<text x="15.5" y="153.4">REF_1.6V</text>
<text x="48.6" y="152.2">5V</text>
<text x="52.9" y="150.9">F2_5/2.1C</text>
<text x="90.4" y="152.1">REF_1.6V</text>
<text x="177.3" y="152.1">REF_1.6V</text>
<text x="169.2" y="161.4" transform="rotate(-90 169.2 161.4)">R28</text>
<text x="174" y="161.4" transform="rotate(-90 174 161.4)">10k</text>
<text x="13.3" y="164.8">F3_3.3/4.5C</text>
<text x="48.6" y="163.9" transform="rotate(-90 48.6 163.9)">R20</text>
<text x="52.9" y="167.3">F3_5/2.1B</text>
<text x="53.4" y="163.9" transform="rotate(-90 53.4 163.9)">10k</text>
<text x="15.5" y="169.9">REF_1.6V</text>
<text x="68.5" y="170.9">GND</text>
<text x="143.4" y="169.6">GND</text>
<text x="168.8" y="168.4">GND</text>
</g>
<g font-size="2.1" fill="#808080">
<text x="74" y="31.5">3</text>
<text x="86" y="34.1">1</text>
<text x="74" y="36.6">2</text>
<text x="103.1" y="54.9" transform="rotate(-90 103.1 54.9)">8</text>
<text x="103.1" y="65.9" transform="rotate(-90 103.1 65.9)">4</text>
<text x="204.6" y="74.7" transform="rotate(-90 204.6 74.7)">2</text>
<text x="240.2" y="74.7" transform="rotate(-90 240.2 74.7)">2</text>
<text x="195.8" y="82.3">1</text>
<text x="231.4" y="82.3">1</text>
<text x="74" y="84.9">5</text>
<text x="74" y="90">6</text>
<text x="86" y="87.4">7</text>
<text x="204.6" y="91.9" transform="rotate(-90 204.6 91.9)">3</text>
<text x="240.2" y="91.9" transform="rotate(-90 240.2 91.9)">3</text>
<text x="32" y="130.6">7</text>
<text x="107" y="129.3">7</text>
<text x="119" y="131.8">1</text>
<text x="32" y="135.6">6</text>
<text x="44.1" y="133.1">1</text>
<text x="107" y="134.4">6</text>
<text x="32" y="147.1">5</text>
<text x="44.1" y="149.6">2</text>
<text x="107" y="145.8">5</text>
<text x="119" y="148.3">2</text>
<text x="32" y="152.1">4</text>
<text x="70.1" y="152.1" transform="rotate(-90 70.1 152.1)">3</text>
<text x="107" y="150.9">4</text>
<text x="145" y="150.9" transform="rotate(-90 145 150.9)">3</text>
<text x="32" y="163.6">9</text>
<text x="44.1" y="166.1">14</text>
<text x="70.1" y="165.4" transform="rotate(-90 70.1 165.4)">12</text>
<text x="145" y="164.1" transform="rotate(-90 145 164.1)">12</text>
<text x="32" y="168.7">8</text>
</g>
</svg>
